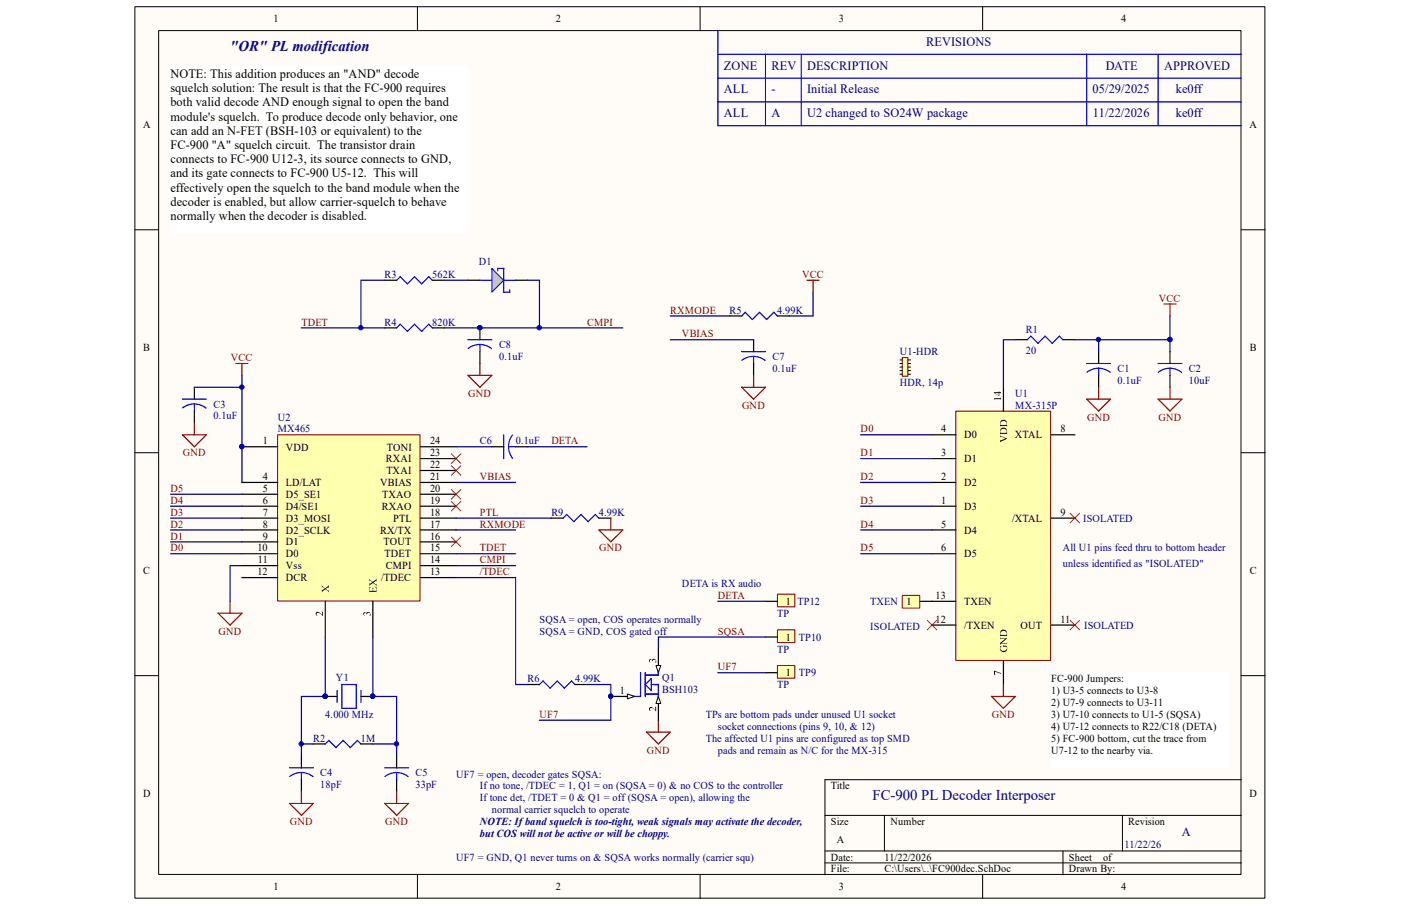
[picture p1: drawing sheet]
<svg xmlns="http://www.w3.org/2000/svg" width="432mm" height="279mm" viewBox="0 0 432 279" stroke-linecap="round" stroke-linejoin="round" font-family="sans-serif">
<path d="M41.6 2.1h348.2v274.9h-348.2z" fill="#fffcf8"/>
<path d="M41.6 2.1h348.2v274.9h-348.2z" fill="none" stroke="#000" stroke-width=".31"/>
<path d="M48.9 9.4h333.6v260.3h-333.6z" fill="#fffcf8"/>
<g fill="none" stroke="#000" stroke-width=".31">
<path d="M48.9 9.4h333.6v260.3h-333.6zM128.7 2.1v7.3M215.8 2.1v7.3M302.9 2.1v7.3M41.6 70.9h7.3M382.6 70.9h7.3M41.6 139.6h7.3M382.6 139.6h7.3M41.6 208.4h7.3M382.6 208.4h7.3M254.3 251.5h128.3M272.6 251.5v10.9"/>
<path d="M345.9 251.5v10.9M382.6 240.5h-128.3v29.3M128.7 269.8v7.3M215.8 269.8v7.3M254.3 262.4h128.3M254.3 266.1h128.3M302.9 269.8v7.3M327.6 262.4v7.4"/>
</g>
<g fill="#00f">
<path d="M122.1 101l1.1-1.1h.3v.2l-1.1 1.1h-.3z"/>
<path d="M123.2 99.9h.3l2.2 2.2v.2h-.3l-2.2-2.2z"/>
<path d="M125.4 102.1l2.2-2.2h.3v.2l-2.2 2.2h-.3z"/>
<path d="M127.6 99.9h.3l2.2 2.2v.2h-.3l-2.2-2.2z"/>
<path d="M129.8 102.1l2.2-2.2h.3v.2l-2.2 2.2h-.3z"/>
<path d="M132 99.9h.3l1.1 1.1v.2h-.3z"/>
</g>
<path d="M118.5 101l3.8-.1 .1 .2-.1 .2h-3.7zM133.1 101l3.8-.1 .2 .2-.2 .2h-3.6z" fill="#000"/>
<path d="M92.8 101l25.8-.1 .1 .2-.1 .2h-25.7z" fill="#000080"/>
<path d="M294.6 126.7h29.2v77h-29.2z" fill="#ffffb0"/>
<path d="M294.6 126.8h29.2v76.9h-29.2z" fill="none" stroke="#800000" stroke-width=".31"/>
<g fill="#000">
<path d="M287.1 134l7.5-.1 .2 .2-.2 .2h-7.3zM306.3 122.8h2.1l.1-.3v.9l-.1-.3h-1.7l-.1 .3zM308.2 134.2l2.2 1.1-2.2 1.2v-.9l.3 .2 1.4-.6-1.5-.6-.2 .3zM309.1 119.3l.4 .1v7.4l-.3 .2-.1-.2zM323.8 134l7.5-.1 .2 .2-.2 .2h-7.4zM287.1 141.3h7.5l.2 .1-.2 .2h-7.3zM287.1 148.6h7.5l.2 .2-.2 .2h-7.3zM287.1 156l7.5-.1 .2 .2-.2 .2h-7.3zM323.8 159.6h7.5l.2 .2-.2 .2h-7.4zM287.1 163.3l7.5-.1 .2 .2-.2 .2h-7.3zM287.1 170.7l7.5-.1 .2 .2-.2 .1h-7.3zM287.1 185.3h7.5l.2 .1-.2 .2h-7.3z"/>
<path d="M287.1 192.6h7.5l.2 .2-.2 .2h-7.3zM308.2 199.2h.7a.85 .85 0 0 0-.5 1.2 .85 .85 0 0 0 1.3 .3l.5-.4 .1-.5-.1-.4h-.8l-.2 .3v-.8l.1 .2h1a1.19 1.19 0 0 1-.9 2 1.19 1.19 0 0 1-1.1-1.8zM308.2 196.5l.3 .3h1.9l-1.7 1.5h1.5l.2-.3v.8l-.1-.3h-1.8l-.3 .4v-.6l1.7-1.4h-1.4l-.3 .3zM323.8 192.6h7.5l.2 .2-.2 .2h-7.4zM306.4 206.8l2.2 .8v.2l-1.9-.7v.8l.2 .3-.5-.2zM309.1 203.6l.4 .2v7.3l-.3 .2-.1-.2z"/>
<path d="M306.3 120.9v.3l1.5 .9 .2-.9h.5v-.3h-.5v-.3l-.2 .3zM306.6 121.2h1.2v.8z"/>
<path d="M308.5 132.1l-.3 .8v1.2l.4-.3h1.6l.2 .3v-1a1.11 1.11 0 0 0-.6-1.1 1.11 1.11 0 0 0-1.3 .1zM308.6 132.5a1.01 1.01 0 0 1 1.2-.2 1.01 1.01 0 0 1 .5 1.2h-1.9z"/>
<path d="M308.5 129.7l-.3 .8v1.2l.4-.3h1.6l.2 .3v-1a1.11 1.11 0 0 0-.6-1.1 1.11 1.11 0 0 0-1.3 .1zM308.6 130.1a1.01 1.01 0 0 1 1.2-.2 1.01 1.01 0 0 1 .5 1.2h-1.9z"/>
<path d="M308.5 194.4l-.3 .8v1.2l.4-.3h1.6l.2 .3v-1a1.11 1.11 0 0 0-.6-1.1 1.11 1.11 0 0 0-1.3 .1zM308.6 194.8a1.01 1.01 0 0 1 1.2-.2 1.01 1.01 0 0 1 .5 1.2h-1.9z"/>
</g>
<path d="M85.6 134.1h43.9v51.2h-43.9z" fill="#ffffb0"/>
<path d="M85.6 134.1h43.9v51.2h-43.9z" fill="none" stroke="#800000" stroke-width=".31"/>
<path d="M74.4 137.6h11.2l.2 .2-.2 .2h-11z" fill="#000"/>
<circle cx="74.5" cy="137.7" r=".68" fill="#000080"/>
<circle cx="74.5" cy="137.7" r=".68" fill="none" stroke="#000080" stroke-width=".31"/>
<g fill="#000">
<path d="M129.5 137.6h11.1l.2 .2-.2 .2h-11zM74.4 148.6h11.2l.2 .2-.2 .2h-11zM74.4 152.3l11.2-.1 .2 .2-.2 .2h-11zM74.4 156l11.2-.1 .2 .2-.2 .2h-11zM74.4 159.6h11.2l.2 .2-.2 .2h-11zM129.5 159.6h11.1l.2 .2-.2 .2h-11zM129.5 156l11.1-.1 .2 .2-.2 .2h-11zM129.5 152.3l11.1-.1 .2 .2-.2 .2h-11zM129.5 145l11.1-.1 .2 .2-.2 .2h-11zM129.5 148.6h11.1l.2 .2-.2 .2h-11zM129.5 141.3h11.1l.2 .1-.2 .2h-11zM74.4 163.3l11.2-.1 .2 .2-.2 .2h-11z"/>
<path d="M74.4 167l11.2-.1 .2 .2-.2 .2h-11zM74.4 170.7l11.2-.1 .2 .2-.2 .1h-11zM74.4 174.3l11.2-.1 .2 .3-.2 .1h-11zM74.4 178l11.2-.1 .2 .2-.2 .2h-11zM113.9 178.5l1 1 1.1-1.1v1l-.2-.2-.7 .5 .7 .5 .2-.2v.8l-1-1.1-1.1 1.1v-1.1l.1 .3 .8-.5-.8-.5-.1 .3zM129.5 178l11.1-.1 .2 .2-.2 .2h-11zM129.5 174.3l11.1-.1 .2 .3-.2 .1h-11zM129.5 170.7l11.1-.1 .2 .2-.2 .1h-11zM129.5 167l11.1-.1 .2 .2-.2 .2h-11zM129.5 163.3l11.1-.1 .2 .2-.2 .2h-11zM97.5 188.8a1.32 1.32 0 0 1 1.7 .9l-.1-1.1 .4 .1-.1 1.3a1.28 1.28 0 0 0-1.8-.8v.5l.3 .2a.59 .59 0 0 1-.6-.4 .59 .59 0 0 1 .2-.7zM99.2 180.5l1 .9 1.1-1v1l-.2-.3-.7 .5 .8 .6 .1-.2v.8l-1-1.1-1.1 1.1v-1.1l.3 .2 .6-.4-.6-.5-.3 .3z"/>
<path d="M100.1 185.3l.3 .1v11l-.2 .2-.1-.2zM112.1 188.9l.5-.1 .3 .3a.67 .67 0 0 1 1-.2 .67 .67 0 0 1 .1 1 .51 .51 0 0 0-.1-.8 .51 .51 0 0 0-.8 .3v.2a.41 .41 0 0 0-.3-.5 .41 .41 0 0 0-.5 .2 .41 .41 0 0 0 .2 .5 .53 .53 0 0 1-.5-.3 .53 .53 0 0 1 .1-.6zM113.9 181.1h.4l-.3 .3v.8h.9v-.8l-.3-.1h.7l-.3 .3v.6l.9-.1a.86 .86 0 0 0-.4-1.1l.5 .1v1.7l-.3-.3h-1.6l-.2 .3zM114.8 185.3l.3 .1v11l-.2 .2-.2-.2z"/>
</g>
<circle cx="74.5" cy="137.7" r=".68" fill="#000080"/>
<circle cx="74.5" cy="137.7" r=".68" fill="none" stroke="#000080" stroke-width=".31"/>
<g fill="#00f">
<path d="M111.1 212.8l.3 .1v3.7l-.1 .2-.2-.2z"/>
<path d="M109.7 211l.3 .1v7.3l-.2 .2-.2-.2z"/>
<path d="M105.3 211l4.5-.1 .2 .2-.2 .2h-4.4z"/>
<path d="M105.3 211l.3 .1v7.3l-.2 .2-.2-.2z"/>
<path d="M105.3 218.3h4.5l.2 .1-.2 .2h-4.4z"/>
<path d="M103.8 212.8l.3 .1v3.7l-.2 .2-.2-.2z"/>
</g>
<path d="M111.1 214.6h3.8l.2 .2-.2 .2h-3.6z" fill="#000"/>
<circle cx="114.8" cy="214.7" r=".68" fill="#000080"/>
<circle cx="114.8" cy="214.7" r=".68" fill="none" stroke="#000080" stroke-width=".31"/>
<path d="M100.1 214.6h3.8l.2 .2-.2 .2h-3.7z" fill="#000"/>
<circle cx="100.2" cy="214.7" r=".68" fill="#000080"/>
<circle cx="100.2" cy="214.7" r=".68" fill="none" stroke="#000080" stroke-width=".31"/>
<circle cx="114.8" cy="214.7" r=".68" fill="#000080"/>
<circle cx="114.8" cy="214.7" r=".68" fill="none" stroke="#000080" stroke-width=".31"/>
<circle cx="100.2" cy="214.7" r=".68" fill="#000080"/>
<circle cx="100.2" cy="214.7" r=".68" fill="none" stroke="#000080" stroke-width=".31"/>
<g fill="#00f">
<path d="M100.1 229.3l1.1-1.1h.3v.3l-1.1 1.1h-.3z"/>
<path d="M101.2 228.2h.3l2.2 2.2v.3h-.3l-2.2-2.2z"/>
<path d="M103.4 230.4l2.2-2.2h.3v.3l-2.2 2.2h-.3z"/>
<path d="M105.6 228.2h.3l2.2 2.2v.3h-.3l-2.2-2.2z"/>
<path d="M107.8 230.4l2.2-2.2h.3v.3l-2.2 2.2h-.3z"/>
<path d="M110 228.2h.3l1.1 1.1v.3h-.3l-1.1-1.1z"/>
</g>
<path d="M96.4 229.3l3.8-.1 .2 .2-.2 .2h-3.6zM111.1 229.3l3.8-.1 .2 .2-.2 .2h-3.6z" fill="#000"/>
<g fill="#00f">
<path d="M89.1 236.7l7.5-.1 .2 .2-.2 .2h-7.4z"/>
<path d="M92.8 238.1l.3 .2v2.2l-.2 .1-.2-.1z"/>
<path d="M92.8 238.1a4.5 4.5 0 0 1 3.8 1.5l-.1 .1a8.4 8.4 0 0 0-3.8-1.4z"/>
<path d="M89.2 239.3a5.4 5.4 0 0 1 3.8-1.2l-.1 .3a6 6 0 0 0-3.6 1.2z"/>
</g>
<path d="M92.8 233l.3 .1v3.7l-.2 .2-.2-.2zM92.8 240.3l.3 .2v3.6l-.2 .2-.2-.2z" fill="#000"/>
<g fill="#00f">
<path d="M118.5 236.7l7.4-.1 .2 .2-.2 .2h-7.3z"/>
<path d="M122.1 238.1l.3 .2v2.2l-.1 .1-.3-.1z"/>
<path d="M122.1 238.1a4.5 4.5 0 0 1 3.8 1.5l-.1 .1a8.4 8.4 0 0 0-3.8-1.4z"/>
<path d="M118.5 239.3a5.4 5.4 0 0 1 3.9-1.2l-.1 .3a6 6 0 0 0-3.7 1.2z"/>
</g>
<path d="M122.1 233l.3 .1v3.7l-.1 .2-.3-.2zM122.1 240.3l.3 .2v3.6l-.1 .2-.3-.2z" fill="#000"/>
<g fill="#800000">
<path d="M89.1 247.7l7.5-.1 .2 .2-.2 .1h-7.4z"/>
<path d="M89.1 247.6h.3l3.6 3.7v.3h-.2l-3.7-3.7z"/>
<path d="M92.8 251.3l3.6-3.6h.3v.2l-3.7 3.7h-.2z"/>
<path d="M92.8 244l.3 .1v3.7l-.2 .1-.2-.1z"/>
<path d="M118.5 247.7l7.4-.1 .2 .2-.2 .1h-7.3z"/>
<path d="M118.4 247.6h.3l3.7 3.7v.3h-.3l-3.7-3.7z"/>
<path d="M122.1 251.3l3.7-3.6h.2v.2l-3.6 3.7h-.3z"/>
<path d="M122.1 244l.3 .1v3.7l-.1 .1-.3-.1z"/>
</g>
<g fill="#000080">
<path d="M100.1 196.3l.3 .1v18.6h-7.3v18.1l-.2 .2-.2-.2v-18.5h7.4z"/>
<circle cx="100.2" cy="214.7" r=".68"/>
</g>
<circle cx="100.2" cy="214.7" r=".68" fill="none" stroke="#000080" stroke-width=".31"/>
<g fill="#000080">
<path d="M114.8 196.3l.3 .1v18.2h7.3v18.5l-.1 .2-.3-.2v-18.1h-7.3z"/>
<circle cx="114.8" cy="214.7" r=".68"/>
</g>
<circle cx="114.8" cy="214.7" r=".68" fill="none" stroke="#000080" stroke-width=".31"/>
<g fill="#000080">
<path d="M114.8 229.3l7.5-.1 .1 .2-.1 .2h-7.4z"/>
<circle cx="122.2" cy="229.4" r=".67"/>
</g>
<circle cx="122.2" cy="229.4" r=".67" fill="none" stroke="#000080" stroke-width=".31"/>
<g fill="#000080">
<path d="M92.8 229.3l3.8-.1 .2 .2-.2 .2h-3.7z"/>
<circle cx="92.8" cy="229.4" r=".67"/>
</g>
<circle cx="92.8" cy="229.4" r=".67" fill="none" stroke="#000080" stroke-width=".31"/>
<g fill="#00f">
<path d="M334.8 112l7.5-.1 .1 .2-.1 .2h-7.4z"/>
<path d="M338.5 113.4l.3 .2v2.2l-.2 .2-.2-.2z"/>
<path d="M338.5 113.4a4.6 4.6 0 0 1 3.8 1.5l-.1 .1a7.9 7.9 0 0 0-3.8-1.4z"/>
<path d="M334.9 114.6a3.7 3.7 0 0 1 3.9-1l-.2 .1a6.1 6.1 0 0 0-3.6 1.3z"/>
</g>
<path d="M338.5 108.3l.3 .1v3.7l-.2 .2-.2-.2zM338.5 115.6l.3 .2v3.6l-.2 .2-.2-.2z" fill="#000"/>
<g fill="#800000">
<path d="M334.8 123l7.5-.1 .1 .2-.1 .2h-7.4z"/>
<path d="M334.8 123h.3l3.6 3.6 .1 .3h-.3l-3.7-3.7z"/>
<path d="M338.5 126.6l3.6-3.6h.3v.2l-3.7 3.7h-.2z"/>
<path d="M338.5 119.3l.3 .1v3.7l-.2 .2-.2-.2z"/>
</g>
<g fill="#00f">
<path d="M356.8 112l7.5-.1 .1 .2-.1 .2h-7.3z"/>
<path d="M360.5 113.4l.3 .2v2.2l-.2 .2-.2-.2z"/>
<path d="M360.5 113.4a4.6 4.6 0 0 1 3.8 1.5l-.1 .1a7.9 7.9 0 0 0-3.8-1.4z"/>
<path d="M356.9 114.6a5.3 5.3 0 0 1 3.8-1.2l-.1 .3a6.1 6.1 0 0 0-3.6 1.3z"/>
</g>
<path d="M360.5 108.3l.3 .1v3.7l-.2 .2-.2-.2zM360.5 115.6l.3 .2v3.6l-.2 .2-.2-.2z" fill="#000"/>
<g fill="#800000">
<path d="M356.8 123l7.5-.1 .1 .2-.1 .2h-7.3z"/>
<path d="M356.8 123h.3l3.6 3.6v.3h-.2z"/>
<path d="M360.5 126.6l3.7-3.6h.2v.2l-3.7 3.7h-.2z"/>
<path d="M360.5 119.3l.3 .1v3.7l-.2 .2-.2-.2z"/>
<path d="M358.6 93.6h3.8l.2 .2-.2 .1h-3.6z"/>
<path d="M360.5 93.6l.3 .2v3.7l-.2 .1-.2-.1z"/>
</g>
<g fill="#00f">
<path d="M316.5 104.6l1.1-1.1h.2v.3l-1.1 1.1h-.2z"/>
<path d="M317.6 103.5h.2l2.2 2.2v.3h-.2l-2.2-2.2z"/>
<path d="M319.8 105.7l2.2-2.2h.2v.3l-2.2 2.2h-.2z"/>
<path d="M322 103.5h.2l2.2 2.2v.3h-.2l-2.2-2.2z"/>
<path d="M324.2 105.7l2.2-2.2h.2v.3l-2.2 2.2h-.2z"/>
<path d="M326.3 103.5h.3l1.1 1.1v.3h-.2z"/>
</g>
<path d="M312.8 104.6h3.8l.2 .2-.2 .1h-3.7zM327.5 104.6h3.8l.2 .2-.2 .1h-3.7z" fill="#000"/>
<g fill="#000080">
<path d="M338.5 104.6l.3 .2v3.6l-.2 .2-.2-.2z"/>
<circle cx="338.5" cy="104.7" r=".68"/>
</g>
<circle cx="338.5" cy="104.7" r=".68" fill="none" stroke="#000080" stroke-width=".31"/>
<g fill="#000080">
<path d="M331.1 104.6h29.3v-7.1l.3-.2 .1 7.6h-29.5z"/>
<circle cx="360.6" cy="104.7" r=".68"/>
</g>
<circle cx="360.6" cy="104.7" r=".68" fill="none" stroke="#000080" stroke-width=".31"/>
<g fill="#000080">
<path d="M360.5 104.6l.3 .2v3.6l-.2 .2-.2-.2z"/>
<circle cx="360.6" cy="104.7" r=".68"/>
</g>
<circle cx="360.6" cy="104.7" r=".68" fill="none" stroke="#000080" stroke-width=".31"/>
<g fill="#800000">
<path d="M72.6 112l3.8-.1 .2 .2-.2 .2h-3.7z"/>
<path d="M74.4 112l.4 .1v3.7l-.2 .2-.2-.2z"/>
</g>
<g fill="#00f">
<path d="M56.1 123l7.5-.1 .2 .2-.2 .2h-7.3z"/>
<path d="M59.8 124.4l.3 .2v2.2l-.2 .2-.2-.2z"/>
<path d="M59.8 124.4a4.5 4.5 0 0 1 3.8 1.5l-.1 .1a6.5 6.5 0 0 0-3.7-1.3z"/>
<path d="M56.2 125.6a3.6 3.6 0 0 1 3.9-1l-.2 .2a6.1 6.1 0 0 0-3.6 1.2z"/>
</g>
<path d="M59.8 119.3l.3 .1v3.7l-.2 .2-.2-.2zM59.8 126.6l.3 .2v3.6l-.2 .2-.2-.2z" fill="#000"/>
<g fill="#800000">
<path d="M56.1 134l7.5-.1 .2 .2-.2 .2h-7.3z"/>
<path d="M56.1 134h.3l3.6 3.6v.3h-.2l-3.7-3.7z"/>
<path d="M59.8 137.6l3.7-3.6h.2v.2l-3.7 3.7h-.2z"/>
<path d="M59.8 130.3l.3 .1v3.7l-.2 .2-.2-.2z"/>
</g>
<g fill="#000080">
<path d="M74.4 115.6l.4 .2v33l-.2 .2-.2-.2z"/>
<path d="M70.7 174.2h3.9l.2 .3-.2 .1h-3.5v10.8l-.2 .2-.2-.2z"/>
</g>
<g fill="#800000">
<path d="M67.1 189l7.5-.1 .2 .2-.2 .2h-7.4z"/>
<path d="M67.1 189h.3l3.6 3.7v.2h-.2l-3.7-3.7z"/>
<path d="M70.8 192.7l3.7-3.7h.2v.2l-3.7 3.7h-.2z"/>
<path d="M70.8 185.3l.3 .1v3.7l-.2 .2-.2-.2z"/>
</g>
<g fill="#000080">
<path d="M52.4 170.7l22.2-.1 .2 .2-.2 .1h-22z"/>
<path d="M52.4 167l22.2-.1 .2 .2-.2 .2h-22z"/>
<path d="M52.4 163.3l22.2-.1 .2 .2-.2 .2h-22z"/>
<path d="M52.4 159.6h22.2l.2 .2-.2 .2h-22z"/>
<path d="M52.4 156l22.2-.1 .2 .2-.2 .2h-22z"/>
<path d="M52.4 152.3l22.2-.1 .2 .2-.2 .2h-22z"/>
<path d="M265.1 134l22.2-.1 .1 .2-.1 .2h-22z"/>
<path d="M265.1 141.3h22.2l.1 .1-.1 .2h-22z"/>
<path d="M265.1 148.6h22.2l.1 .2-.1 .2h-22z"/>
<path d="M265.1 156l22.2-.1 .1 .2-.1 .2h-22z"/>
<path d="M265.1 163.3l22.2-.1 .1 .2-.1 .2h-22z"/>
<path d="M265.1 170.7l22.2-.1 .1 .2-.1 .1h-22z"/>
</g>
<path d="M239.6 183.2h5.4v4h-5.4z" fill="#ffffb0"/>
<path d="M239.6 183.2h5.4v4h-5.4z" fill="none" stroke="#800000" stroke-width=".31"/>
<path d="M235.8 185.3h3.8l.2 .1-.2 .2h-3.7z" fill="#000"/>
<g fill="#800000">
<path d="M305.5 214.6h7.4l.2 .2-.2 .2h-7.3z"/>
<path d="M305.5 214.6h.2l3.7 4h-.3l-3.6-3.7z"/>
<path d="M312.8 214.6h.3v.3l-3.7 3.7h-.3v-.3z"/>
<path d="M309.1 211l.4 .1v3.7l-.3 .2-.1-.2z"/>
</g>
<path d="M239.6 194.2h5.4v4h-5.4z" fill="#ffffb0"/>
<path d="M239.6 194.2h5.4v4h-5.4z" fill="none" stroke="#800000" stroke-width=".31"/>
<path d="M235.8 196.3h3.8l.2 .1-.2 .2h-3.7z" fill="#000"/>
<path d="M239.6 205.2h5.4v4h-5.4z" fill="#ffffb0"/>
<path d="M239.6 205.2h5.4v4h-5.4z" fill="none" stroke="#800000" stroke-width=".31"/>
<path d="M235.8 207.3h3.8l.2 .1-.2 .2h-3.7z" fill="#000"/>
<g fill="#000080">
<path d="M221.1 185.3h14.8l.2 .1-.2 .2h-14.6z"/>
<path d="M221.1 207.3h14.8l.2 .1-.2 .2h-14.6z"/>
<path d="M140.4 137.6h11.2l.2 .2-.2 .2h-11z"/>
</g>
<path d="M329.8 158.3l2.9 2.9M332.7 158.3l-2.9 2.9M285.8 191.3l2.9 2.9M288.7 191.3l-2.9 2.9M329.8 191.3l2.9 2.9M332.7 191.3l-2.9 2.9" fill="none" stroke="#f00" stroke-width=".31"/>
<g fill="#00f">
<path d="M166.1 211l1.1-1.1h.3v.2l-1.1 1.1h-.3z"/>
<path d="M167.2 209.9h.3l2.2 2.2v.2h-.3l-2.2-2.2z"/>
<path d="M169.4 212.1l2.2-2.2h.3v.2l-2.2 2.2h-.3z"/>
<path d="M171.6 209.9h.3l2.2 2.2v.2h-.3l-2.2-2.2z"/>
<path d="M173.8 212.1l2.2-2.2h.3v.2l-2.2 2.2h-.3z"/>
<path d="M176 209.9h.3l1.1 1.1v.2h-.3l-1.1-1.1z"/>
</g>
<path d="M162.4 211l3.8-.1 .3 .2-.3 .2h-3.6zM177.1 211l3.8-.1 .2 .2-.2 .2h-3.7z" fill="#000"/>
<g fill="#800000">
<path d="M199.1 225.6h7.5l.2 .2-.2 .2h-7.3z"/>
<path d="M199.1 225.6h.3l3.6 3.7v.3h-.2l-3.7-3.7z"/>
<path d="M202.8 229.3l3.7-3.7h.2v.3l-3.7 3.7h-.2z"/>
<path d="M202.8 222l.3 .1v3.7l-.2 .2-.2-.2z"/>
</g>
<g fill="#000080">
<path d="M202.7 196.3h33.2l.2 .1-.2 .2h-32.8v3.5l-.2 .2-.2-.2z"/>
<path d="M140.4 178l18.7-.1v33h3.5l.1 .3-4 .1v-33h-18.1z"/>
</g>
<path d="M139.1 140l2.9 2.9M142 140l-2.9 2.9M139.1 143.6l2.9 3M139.1 151l2.9 2.9M139.1 154.6l2.9 3M142 143.6l-2.9 3M142 151l-2.9 2.9M142 154.6l-2.9 3M139.1 165.7l2.9 2.9M142 165.7l-2.9 2.9" fill="none" stroke="#f00" stroke-width=".31"/>
<g fill="#000080">
<path d="M140.4 174.3l18.5-.1 .2 .3-.2 .1h-18.3z"/>
<path d="M140.4 170.7l18.5-.1 .2 .2-.2 .1h-18.3z"/>
</g>
<path d="M151.6 82.8l3.6 3.6-3.6 3.7z" fill="#c0c0c0"/>
<path d="M151.6 82.8l3.6 3.6-3.6 3.7z" fill="none" stroke="#00f" stroke-width=".31"/>
<g fill="#00f">
<path d="M155.1 82.6l.3 .2v7.3l-.2 .2-.1-.2z"/>
<path d="M147.8 86.3l3.8-.1 .2 .2-.2 .2h-3.7z"/>
<path d="M155.1 86.3l3.8-.1 .2 .2-.2 .2h-3.7z"/>
<path d="M153.3 82.6h1.9l.2 .2-2 .1z"/>
<path d="M153.3 82.6l.3 .2-.2 .9z"/>
<path d="M155.1 90l2-.1 .2 .2-.2 .2h-1.9z"/>
<path d="M156.9 89.2l.4 .2-.2 .9-.2-.2z"/>
</g>
<path d="M144.1 86.3l3.8-.1 .2 .2-.2 .2h-3.7zM158.8 86.3l3.8-.1 .2 .2-.2 .2h-3.7z" fill="#000"/>
<g fill="#00f">
<path d="M122.1 86.3l1.1-1.1h.3v.3l-1.1 1.1h-.3z"/>
<path d="M123.2 85.2h.3l2.2 2.2v.3h-.3l-2.2-2.2z"/>
<path d="M125.4 87.4l2.2-2.2h.3v.3l-2.2 2.2h-.3z"/>
<path d="M127.6 85.2h.3l2.2 2.2v.3h-.3l-2.2-2.2z"/>
<path d="M129.8 87.4l2.2-2.2h.3v.3l-2.2 2.2h-.3z"/>
<path d="M132 85.2h.3l1.1 1.1v.3h-.3z"/>
</g>
<path d="M118.5 86.3l3.8-.1 .1 .2-.1 .2h-3.7zM133.1 86.3l3.8-.1 .2 .2-.2 .2h-3.6z" fill="#000"/>
<path d="M136.8 101l55.1-.1 .2 .2-.2 .2h-55z" fill="#000080"/>
<g fill="#00f">
<path d="M144.1 104.6h7.5l.2 .2-.2 .1h-7.4z"/>
<path d="M147.8 106.1l.3 .1-.2 2.4-.2-.2z"/>
<path d="M147.8 106.1a5.2 5.2 0 0 1 3.9 1.4l-.2 .2a6.5 6.5 0 0 0-3.7-1.3z"/>
<path d="M144.2 107.3a4.5 4.5 0 0 1 3.9-1.1l-.2 .2a7.4 7.4 0 0 0-3.7 1.2z"/>
</g>
<path d="M147.8 101l.3 .1v3.7l-.2 .1-.2-.1z" fill="#000"/>
<circle cx="147.9" cy="101" r=".68" fill="#000080"/>
<circle cx="147.9" cy="101" r=".68" fill="none" stroke="#000080" stroke-width=".31"/>
<path d="M147.8 108.3l.3 .1v3.7l-.2 .2-.2-.2z" fill="#000"/>
<circle cx="147.9" cy="101" r=".68" fill="#000080"/>
<circle cx="147.9" cy="101" r=".68" fill="none" stroke="#000080" stroke-width=".31"/>
<g fill="#800000">
<path d="M144.1 115.6h7.5l.2 .2-.2 .2h-7.4z"/>
<path d="M144.1 115.7l.3-.1 3.6 3.7v.2h-.2l-3.7-3.6z"/>
<path d="M151.5 115.6l.2 .1v.2l-3.7 3.6h-.2v-.2z"/>
<path d="M147.8 112l.3 .1v3.7l-.2 .2-.2-.2z"/>
</g>
<g fill="#000080">
<path d="M111.1 86.2h7.5l.1 .2-.1 .2h-7.2v14.5l-.1 .2-.2-.2z"/>
<circle cx="111.2" cy="101" r=".68"/>
</g>
<circle cx="111.2" cy="101" r=".68" fill="none" stroke="#000080" stroke-width=".31"/>
<g fill="#000080">
<path d="M136.8 86.3l7.4-.1 .2 .2-.2 .2h-7.3z"/>
<path d="M162.4 86.3l4.1-.1v14.9l-.3 .2-.1-.2v-14.5h-3.5z"/>
<circle cx="166.2" cy="101" r=".68"/>
</g>
<circle cx="166.2" cy="101" r=".68" fill="none" stroke="#000080" stroke-width=".31"/>
<g fill="#000080">
<path d="M59.8 119.3h14.8l.2 .1-.2 .2h-14.7z"/>
<circle cx="74.5" cy="119.4" r=".68"/>
</g>
<circle cx="74.5" cy="119.4" r=".68" fill="none" stroke="#000080" stroke-width=".31"/>
<g fill="#00f">
<path d="M155.1 134l.3 .1v7.3l-.2 .2-.1-.2z"/>
<path d="M156.6 137.6h2.3l.2 .2-.2 .2h-2.2z"/>
<path d="M157.8 134.1h.3a6.9 6.9 0 0 0-1.3 3.8h-.2a5.1 5.1 0 0 1 1.2-3.8z"/>
<path d="M156.6 137.6h.2a7 7 0 0 0 1.4 3.7l-.1 .2a4.6 4.6 0 0 1-1.5-3.9z"/>
</g>
<path d="M151.4 137.6h3.8l.2 .2-.2 .2h-3.6zM158.8 137.6h3.8l.2 .2-.2 .2h-3.7z" fill="#000"/>
<path d="M162.4 137.6h18.5l.2 .2-.2 .2h-18.3z" fill="#000080"/>
<g fill="#00f">
<path d="M229.6 96.2h.2v.3l-1.1 1.1h-.2v-.3z"/>
<path d="M229.6 96.2h.2l2.2 2.2v.3h-.2l-2.2-2.2z"/>
<path d="M231.8 98.4l2.2-2.2h.2v.3l-2.2 2.2h-.2z"/>
<path d="M234 96.2h.2l2.2 2.2v.3h-.2l-2.2-2.2z"/>
<path d="M236.2 98.4l2.2-2.2h.2v.3l-2.2 2.2h-.2z"/>
<path d="M238.4 96.2h.2l1.1 1.1v.3h-.2l-1.1-1.1z"/>
</g>
<path d="M224.8 97.3l3.8-.1 .2 .3-.2 .1h-3.7zM239.5 97.3l3.7-.1 .3 .3-.3 .1h-3.6z" fill="#000"/>
<g fill="#000080">
<path d="M140.4 163.3l18.5-.1 .2 .2-.2 .2h-18.3z"/>
<path d="M140.4 148.6h18.5l.2 .2-.2 .2h-18.3z"/>
</g>
<g fill="#00f">
<path d="M228.4 108.3l7.5-.1 .2 .2-.2 .2h-7.3z"/>
<path d="M232.1 109.8l.4 .1v2.2l-.3 .2-.1-.2z"/>
<path d="M232.1 109.8a4.6 4.6 0 0 1 3.9 1.5h-.2a8.6 8.6 0 0 0-3.7-1.4z"/>
<path d="M228.6 111a4 4 0 0 1 3.9-1.1l-.3 .2a6.1 6.1 0 0 0-3.6 1.2z"/>
</g>
<path d="M232.1 104.6l.4 .2v3.6l-.3 .2-.1-.2zM232.1 112l.4 .1v3.7l-.3 .2-.1-.2z" fill="#000"/>
<g fill="#800000">
<path d="M228.4 119.3h7.5l.2 .1-.2 .2h-7.3z"/>
<path d="M228.5 119.3h.2l3.7 3.7v.2h-.3l-3.6-3.7z"/>
<path d="M232.1 123l3.7-3.7h.3v.2l-3.7 3.7h-.3z"/>
<path d="M232.1 115.6l.4 .2v3.6l-.3 .2-.1-.2z"/>
</g>
<g fill="#000080">
<path d="M166.1 222l22-.1v-10.6h-7.2l-.2-.2 .2-.2h7.5v11.4h-22.2z"/>
<path d="M206.5 104.6h25.7l.3 .2-.3 .1h-25.6z"/>
<path d="M206.5 97.3l18.4-.1 .2 .3-.2 .1h-18.3z"/>
<path d="M250.5 90l.3 .1v7.5h-7.7l.1-.4h7.2z"/>
</g>
<g fill="#800000">
<path d="M248.6 86.3l3.8-.1 .2 .2-.2 .2h-3.6z"/>
<path d="M250.5 86.3l.3 .1v3.7l-.2 .2-.2-.2z"/>
</g>
<path d="M278.1 183.6h5.4v3.9h-5.4z" fill="#ffffb0"/>
<path d="M278.1 183.6h5.4v3.9h-5.4z" fill="none" stroke="#800000" stroke-width=".31"/>
<path d="M283.5 185.3h3.8l.1 .1-.1 .2h-3.7z" fill="#000"/>
<path d="M309.1 104.6h3.8l.2 .2-.2 .1h-3.4v14.5l-.3 .2-.1-.2z" fill="#000080"/>
<g fill="#00f">
<path d="M173.4 159.6l1.1-1.1h.3l-1.1 1.4h-.3z"/>
<path d="M174.5 158.5h.3l2.2 2.2v.3h-.3l-2.2-2.2z"/>
<path d="M176.7 160.7l2.2-2.2h.3v.3l-2.2 2.2h-.3z"/>
<path d="M178.9 158.5h.3l2.2 2.2v.3h-.3l-2.2-2.2z"/>
<path d="M181.1 160.7l2.2-2.2h.3v.3l-2.2 2.2h-.3z"/>
<path d="M183.3 158.5h.3l1.1 1.1v.3h-.3l-1.1-1.1z"/>
</g>
<path d="M169.8 159.6h3.8l.2 .2-.2 .2h-3.7zM184.5 159.6h3.8l.1 .2-.1 .2h-3.7z" fill="#000"/>
<g fill="#800000">
<path d="M184.5 163.3l7.4-.1 .2 .2-.2 .2h-7.3z"/>
<path d="M184.4 163.3h.3l3.7 3.7v.2h-.3l-3.7-3.6z"/>
<path d="M188.1 167l3.7-3.7h.3v.3l-3.7 3.6h-.3z"/>
<path d="M188.1 159.6l.3 .2v3.6l-.1 .2-.2-.2z"/>
</g>
<path d="M140.4 159.6h29.5l.2 .2-.2 .2h-29.3z" fill="#000080"/>
<path d="M188.1 214.6h7.5l.1 .2-.1 .2h-7.3z" fill="#000"/>
<path d="M193.4 214l2.2 .8-2.2 .7z" fill="#fffcf8"/>
<path d="M193.4 214l2.2 .8-2.2 .7z" fill="none" stroke="#000" stroke-width=".31"/>
<circle cx="188.2" cy="214.7" r=".68" fill="#000080"/>
<circle cx="188.2" cy="214.7" r=".68" fill="none" stroke="#000080" stroke-width=".31"/>
<path d="M202.8 200l.3 .1v7.3l-.2 .2-.2-.2z" fill="#000"/>
<path d="M202.2 205.2h1.5l-.8 2.2z" fill="#fffcf8"/>
<path d="M202.2 205.2h1.5l-.8 2.2z" fill="none" stroke="#000" stroke-width=".31"/>
<path d="M200.1 203.5l.3-.3 .5 .4a.67 .67 0 0 1 1-.3 .67 .67 0 0 1 .1 1 .51 .51 0 0 0-.1-.8 .51 .51 0 0 0-.7 .5h-.1a.46 .46 0 0 0-.3-.5 .46 .46 0 0 0-.6 .3 .46 .46 0 0 0 .3 .5l-.4-.2zM202.8 214.6l.3 .2v7.3l-.2 .2-.2-.2z" fill="#000"/>
<path d="M202.9 214.8l.8 2.2h-1.5z" fill="#fffcf8"/>
<path d="M202.9 214.8l.8 2.2h-1.5z" fill="none" stroke="#000" stroke-width=".31"/>
<path d="M200.2 218.2a1.34 1.34 0 0 1 1.8 .8l-.2-1.1 .4 .2-.1 1.2a1.24 1.24 0 0 0-1.8-.7v.3l.3 .3a.61 .61 0 0 1-.6-.3 .61 .61 0 0 1 .2-.7z" fill="#000"/>
<g fill="#00f">
<path d="M198.8 207.3l.3 .1v7.4l-.2 .2-.2-.2z"/>
<path d="M202.8 207.3l.3 .1v.8l-.2 .2z"/>
<path d="M199.1 208h3.8l.2 .2-.2 .2h-3.6z"/>
<path d="M201.3 211l1.6-.1 .2 .2-1.6 .2z"/>
<path d="M202.8 211l.3 .1v3.7l-.2 .2-.2-.2z"/>
<path d="M199.1 213.9h3.5l.1 .1-.1 .2h-3.3z"/>
<path d="M198.8 208h4.1l.2 .2-.2 .2h-4z"/>
<path d="M198.8 213.9h4.1l.2 .1-.2 .2h-4z"/>
<path d="M200.6 209.1h.3l-.1 .3-1.8 1.8h-.2v-.2z"/>
<path d="M200.6 209.1l.3 .2v3.6l-.2 .2-.2-.2z"/>
<path d="M198.8 211h.2l1.9 2.1h-.3l-1.8-1.9z"/>
<path d="M200.6 211l2.3-.1 .2 .2-2.4 .2z"/>
<path d="M195.5 214.6h1.9l.2 .2-.2 .2h-1.8z"/>
<path d="M197.3 207.3l.3 .1v7.4l-.2 .2-.2-.2z"/>
</g>
<circle cx="188.2" cy="214.7" r=".68" fill="#000080"/>
<circle cx="188.2" cy="214.7" r=".68" fill="none" stroke="#000080" stroke-width=".31"/>
<path d="M52.5 20.4h91.6v51.3h-91.6z" fill="#fff"/>
<path d="M52.6 20.4h91.5v51.3h-91.5z" fill="none" stroke="#fff" stroke-width=".31"/>
<path d="M323.9 207.4h54.9v29.3h-54.9z" fill="#fff"/>
<path d="M323.9 207.4h54.9v29.3h-54.9z" fill="none" stroke="#fff" stroke-width=".31"/>
<path d="M278.1 110.2h1.7v5.8h-1.7z" fill="#ffffb0"/>
<path d="M278.1 110.3h1.7v5.7h-1.7z" fill="none" stroke="#800000" stroke-width=".31"/>
<path d="M277.4 111h.7M277.4 112.1h.7M277.4 113.2h.7M277.4 114.3h.7M277.4 115.4h.7M279.9 111h.8M279.9 112.1h.8M279.9 113.2h.8M279.9 114.3h.8M279.9 115.4h.8" fill="none" stroke="#000" stroke-width=".31"/>
<g fill="#00f">
<path d="M221.1 24l161.5-.1 .2 .2-.2 .2h-161.3z"/>
<path d="M221.1 16.6h161.5l.2 .2-.2 .1h-161.3z"/>
<path d="M221.1 9.3l.3 .1v21.8h161.2l.2 .2-.2 .2h-161.5z"/>
<path d="M235.8 16.6l.3 .2v22l-.2 .1-.1-.1z"/>
<path d="M246.8 16.6l.3 .2v22l-.2 .1-.1-.1z"/>
<path d="M334.8 16.6l.3 .2v22l-.2 .1-.2-.1z"/>
<path d="M356.8 16.6l.3 .2v22l-.1 .1-.3-.1z"/>
<path d="M221.1 31.3l.3 .1v7.2h161.2l.2 .2-.2 .1h-161.5z"/>
</g>
<g font-size="4.6" fill="#000080">
<text x="70.9" y="15.7">&quot;OR&quot; PL modification</text>
<text x="268.9" y="246.8">FC-900 PL Decoder Interposer</text>
</g>
<g font-size="3.9" fill="#000080">
<text x="285.4" y="14.1">REVISIONS</text>
<text x="223.1" y="21.5">ZONE</text>
<text x="237.8" y="21.5">REV</text>
<text x="248.8" y="21.5">DESCRIPTION</text>
<text x="340.8" y="21.5">DATE</text>
<text x="358.8" y="21.5">APPROVED</text>
<text x="223.1" y="28.8">ALL</text>
<text x="237.8" y="28.8">-</text>
<text x="248.8" y="28.8">Initial Release</text>
<text x="336.8" y="28.8">05/29/2025</text>
<text x="362.4" y="28.8">ke0ff</text>
<text x="223.1" y="36">ALL</text>
<text x="237.8" y="36">A</text>
<text x="248.8" y="36">U2 changed to SO24W package</text>
<text x="336.8" y="36">11/22/2026</text>
<text x="362.4" y="36">ke0ff</text>
<text x="364.3" y="257.9">A</text>
</g>
<g font-size="3.9">
<text x="52.5" y="24">NOTE: This addition produces an &quot;AND&quot; decode</text>
<text x="52.5" y="28.4">squelch solution: The result is that the FC-900 requires</text>
<text x="52.5" y="32.7">both valid decode AND enough signal to open the band</text>
<text x="52.5" y="37.2">module's squelch. To produce decode only behavior, one</text>
<text x="52.5" y="41.6">can add an N-FET (BSH-103 or equivalent) to the</text>
<text x="52.5" y="46">FC-900 &quot;A&quot; squelch circuit. The transistor drain</text>
<text x="52.5" y="50.4">connects to FC-900 U12-3, its source connects to GND,</text>
<text x="52.5" y="54.7">and its gate connects to FC-900 U5-12. This will</text>
<text x="52.5" y="59.1">effectively open the squelch to the band module when the</text>
<text x="52.5" y="63.6">decoder is enabled, but allow carrier-squelch to behave</text>
<text x="52.5" y="68">normally when the decoder is disabled.</text>
</g>
<g font-size="3.3">
<text x="84.3" y="6.9">1</text>
<text x="171.3" y="6.9">2</text>
<text x="258.5" y="6.9">3</text>
<text x="345.5" y="6.9">4</text>
<text x="44.1" y="39.4">A</text>
<text x="385.1" y="39.4">A</text>
<text x="44.1" y="108.2">B</text>
<text x="385.2" y="108.2">B</text>
<text x="81" y="137.1">1</text>
<text x="132.5" y="137.1">24</text>
<text x="290" y="133.4">4</text>
<text x="297.1" y="135.2">D0</text>
<text x="312.8" y="135.2">XTAL</text>
<text x="326.8" y="133.4">8</text>
<text x="88.1" y="138.9">VDD</text>
<text x="118.9" y="142.5">RXAI</text>
<text x="119.2" y="138.9">TONI</text>
<text x="132.5" y="140.7">23</text>
<text x="290" y="140.7">3</text>
<text x="297.1" y="142.5">D1</text>
<text x="81" y="148">4</text>
<text x="88.1" y="149.9">LD/LAT</text>
<text x="117.1" y="149.9">VBIAS</text>
<text x="119.1" y="146.3">TXAI</text>
<text x="132.5" y="144.4">22</text>
<text x="132.5" y="148">21</text>
<text x="290" y="148">2</text>
<text x="297.1" y="149.9">D2</text>
<text x="81" y="151.8">5</text>
<text x="81" y="155.4">6</text>
<text x="88.1" y="153.6">D5_SE1</text>
<text x="117.8" y="153.6">TXAO</text>
<text x="132.5" y="155.4">19</text>
<text x="132.5" y="151.8">20</text>
<text x="290" y="155.4">1</text>
<text x="81" y="159.1">7</text>
<text x="88.1" y="157.2">D4/SE1</text>
<text x="88.1" y="160.8">D3_MOSI</text>
<text x="117.7" y="157.2">RXAO</text>
<text x="121.2" y="160.8">PTL</text>
<text x="132.5" y="159.1">18</text>
<text x="297.1" y="157.2">D3</text>
<text x="311.9" y="160.8">/XTAL</text>
<text x="326.8" y="159.1">9</text>
<text x="81" y="162.7">8</text>
<text x="81" y="166.4">9</text>
<text x="88.1" y="164.6">D2_SCLK</text>
<text x="117.1" y="164.6">RX/TX</text>
<text x="132.5" y="166.4">16</text>
<text x="132.5" y="162.7">17</text>
<text x="290" y="162.7">5</text>
<text x="297.1" y="164.6">D4</text>
<text x="79.3" y="170">10</text>
<text x="79.5" y="173.7">11</text>
<text x="88.1" y="168.1">D1</text>
<text x="88.1" y="171.9">D0</text>
<text x="118.2" y="168.1">TOUT</text>
<text x="118.5" y="171.9">TDET</text>
<text x="132.5" y="173.7">14</text>
<text x="132.5" y="170">15</text>
<text x="290" y="170">6</text>
<text x="297.1" y="171.9">D5</text>
<text x="44.1" y="176.9">C</text>
<text x="79.3" y="177.4">12</text>
<text x="88.1" y="175.5">Vss</text>
<text x="88.1" y="179.2">DCR</text>
<text x="117.5" y="179.2">/TDEC</text>
<text x="118.9" y="175.5">CMPI</text>
<text x="132.5" y="177.4">13</text>
<text x="385.2" y="176.9">C</text>
<text x="288.4" y="184.7">13</text>
<text x="242.2" y="186.6">1</text>
<text x="279.4" y="186.6">1</text>
<text x="297.1" y="186.6">TXEN</text>
<text x="242.2" y="197.5">1</text>
<text x="288.4" y="192">12</text>
<text x="297.1" y="193.9">/TXEN</text>
<text x="314.5" y="193.9">OUT</text>
<text x="326.8" y="192">11</text>
<text x="242.2" y="208.6">1</text>
<text x="191.1" y="214">1</text>
<text x="324" y="210.4">FC-900 Jumpers:</text>
<text x="324" y="214">1) U3-5 connects to U3-8</text>
<text x="324" y="217.8">2) U7-9 connects to U3-11</text>
<text x="324" y="221.4">3) U7-10 connects to U1-5 (SQSA)</text>
<text x="324" y="225.1">4) U7-12 connects to R22/C18 (DETA)</text>
<text x="324" y="228.7">5) FC-900 bottom, cut the trace from</text>
<text x="324" y="232.5">U7-12 to the nearby via.</text>
<text x="44.1" y="245.7">D</text>
<text x="256.1" y="243.4">Title</text>
<text x="385.1" y="245.7">D</text>
<text x="256.1" y="254.5">Size</text>
<text x="274.5" y="254.5">Number</text>
<text x="347.7" y="254.5">Revision</text>
<text x="257.9" y="259.9">A</text>
<text x="256.1" y="265.4">Date:</text>
<text x="256.1" y="269">File:</text>
<text x="272.6" y="265.4">11/22/2026</text>
<text x="272.6" y="269">C:\Users\..\FC900dec.SchDoc</text>
<text x="329.4" y="265.4">Sheet</text>
<text x="329.4" y="269">Drawn By:</text>
<text x="340" y="265.4">of</text>
<text x="84.3" y="274.6">1</text>
<text x="171.3" y="274.6">2</text>
<text x="258.5" y="274.6">3</text>
<text x="345.5" y="274.6">4</text>
</g>
<g font-size="3.3" fill="#000080">
<text x="147.6" y="81.7">D1</text>
<text x="118.5" y="85.7">R3</text>
<text x="133.2" y="85.7">562K</text>
<text x="118.5" y="100.4">R4</text>
<text x="133.2" y="100.4">820K</text>
<text x="224.9" y="96.7">R5</text>
<text x="239.6" y="96.7">4.99K</text>
<text x="153.8" y="107.4">C8</text>
<text x="316.2" y="102.6">R1</text>
<text x="153.8" y="111">0.1uF</text>
<text x="238.1" y="111">C7</text>
<text x="277.3" y="109.6">U1-HDR</text>
<text x="316.2" y="109.1">20</text>
<text x="238.1" y="114.7">0.1uF</text>
<text x="277.3" y="119.1">HDR, 14p</text>
<text x="344.5" y="114.7">C1</text>
<text x="344.5" y="118.4">0.1uF</text>
<text x="366.4" y="114.7">C2</text>
<text x="366.4" y="118.4">10uF</text>
<text x="65.8" y="125.7">C3</text>
<text x="312.9" y="122.4">U1</text>
<text x="65.8" y="129.3">0.1uF</text>
<text x="85.6" y="129.8">U2</text>
<text x="312.9" y="126">MX-315P</text>
<text x="85.6" y="133.4">MX465</text>
<text x="147.9" y="137.1">C6</text>
<text x="159" y="137.1">0.1uF</text>
<text x="169.9" y="159.1">R9</text>
<text x="184.6" y="159.1">4.99K</text>
<text x="333.8" y="160.8">ISOLATED</text>
<text x="327.6" y="170">All U1 pins feed thru to bottom header</text>
<text x="327.6" y="174.8">unless identified as &quot;ISOLATED&quot;</text>
<text x="210.2" y="181.1">DETA is RX audio</text>
<text x="239.6" y="190.2">TP</text>
<text x="245.8" y="186.6">TP12</text>
<text x="268.2" y="186.6">TXEN</text>
<text x="166.3" y="192">SQSA = open, COS operates normally</text>
<text x="166.3" y="195.8">SQSA = GND, COS gated off</text>
<text x="246.2" y="197.5">TP10</text>
<text x="268.2" y="194.2">ISOLATED</text>
<text x="334.1" y="193.9">ISOLATED</text>
<text x="239.6" y="201.3">TP</text>
<text x="246.2" y="208.6">TP9</text>
<text x="103.5" y="210">Y1</text>
<text x="162.6" y="210.4">R6</text>
<text x="177.3" y="210.4">4.99K</text>
<text x="204.1" y="210">Q1</text>
<text x="204.1" y="213.7">BSH103</text>
<text x="239.6" y="212.2">TP</text>
<text x="100.2" y="221.4">4.000 MHz</text>
<text x="217.6" y="221.4">TPs are bottom pads under unused U1 socket</text>
<text x="221.3" y="225.1">socket connections (pins 9, 10, &amp; 12)</text>
<text x="96.5" y="228.7">R2</text>
<text x="111.2" y="228.7">1M</text>
<text x="217.6" y="228.7">The affected U1 pins are configured as top SMD</text>
<text x="221.3" y="232.5">pads and remain as N/C for the MX-315</text>
<text x="98.7" y="239.4">C4</text>
<text x="128.1" y="239.4">C5</text>
<text x="140.5" y="239.8">UF7 = open, decoder gates SQSA:</text>
<text x="98.7" y="243.1">18pF</text>
<text x="128.1" y="243.1">33pF</text>
<text x="147.9" y="243.4">Ifno tone, /TDEC = 1, Q1 = on (SQSA = 0) &amp; no COS to the controller</text>
<text x="147.9" y="247.1">Iftone det, /TDET = 0 &amp; Q1 = off (SQSA = open), allowing the</text>
<text x="151.6" y="250.7">normal carrier squelch to operate</text>
<text x="147.9" y="254.5">NOTE: Ifband squelch is too-tight, weak signals may activate the decoder,</text>
<text x="147.9" y="258.1">but COS will not be active or will be choppy.</text>
<text x="346.6" y="261.7">11/22/26</text>
<text x="140.5" y="265.4">UF7 = GND, Q1 never turns on &amp; SQSA works normally (carrier squ)</text>
</g>
<g font-size="3.3" fill="#800000">
<text x="247.2" y="85.7">VCC</text>
<text x="357.2" y="93">VCC</text>
<text x="92.9" y="100.4">TDET</text>
<text x="181" y="100.4">CMPI</text>
<text x="206.6" y="96.7">RXMODE</text>
<text x="210.2" y="104">VBIAS</text>
<text x="71.1" y="111.3">VCC</text>
<text x="144.3" y="122.4">GND</text>
<text x="228.7" y="126">GND</text>
<text x="335" y="129.8">GND</text>
<text x="357" y="129.8">GND</text>
<text x="169.9" y="137.1">DETA</text>
<text x="265.3" y="133.4">D0</text>
<text x="56.3" y="140.7">GND</text>
<text x="265.3" y="140.7">D1</text>
<text x="147.9" y="148">VBIAS</text>
<text x="265.3" y="148">D2</text>
<text x="52.5" y="155.4">D4</text>
<text x="52.5" y="151.8">D5</text>
<text x="265.3" y="155.4">D3</text>
<text x="52.5" y="159.1">D3</text>
<text x="147.9" y="159.1">PTL</text>
<text x="52.5" y="166.4">D1</text>
<text x="52.5" y="162.7">D2</text>
<text x="147.9" y="162.7">RXMODE</text>
<text x="265.3" y="162.7">D4</text>
<text x="52.5" y="170">D0</text>
<text x="147.9" y="173.7">CMPI</text>
<text x="147.9" y="170">TDET</text>
<text x="184.7" y="170">GND</text>
<text x="265.3" y="170">D5</text>
<text x="147.9" y="177.4">/TDEC</text>
<text x="221.3" y="184.7">DETA</text>
<text x="67.3" y="195.8">GND</text>
<text x="221.3" y="195.8">SQSA</text>
<text x="221.3" y="206.7">UF7</text>
<text x="166.3" y="221.4">UF7</text>
<text x="305.7" y="221.4">GND</text>
<text x="199.3" y="232.5">GND</text>
<text x="89.3" y="254.5">GND</text>
<text x="118.7" y="254.5">GND</text>
</g>
</svg>
